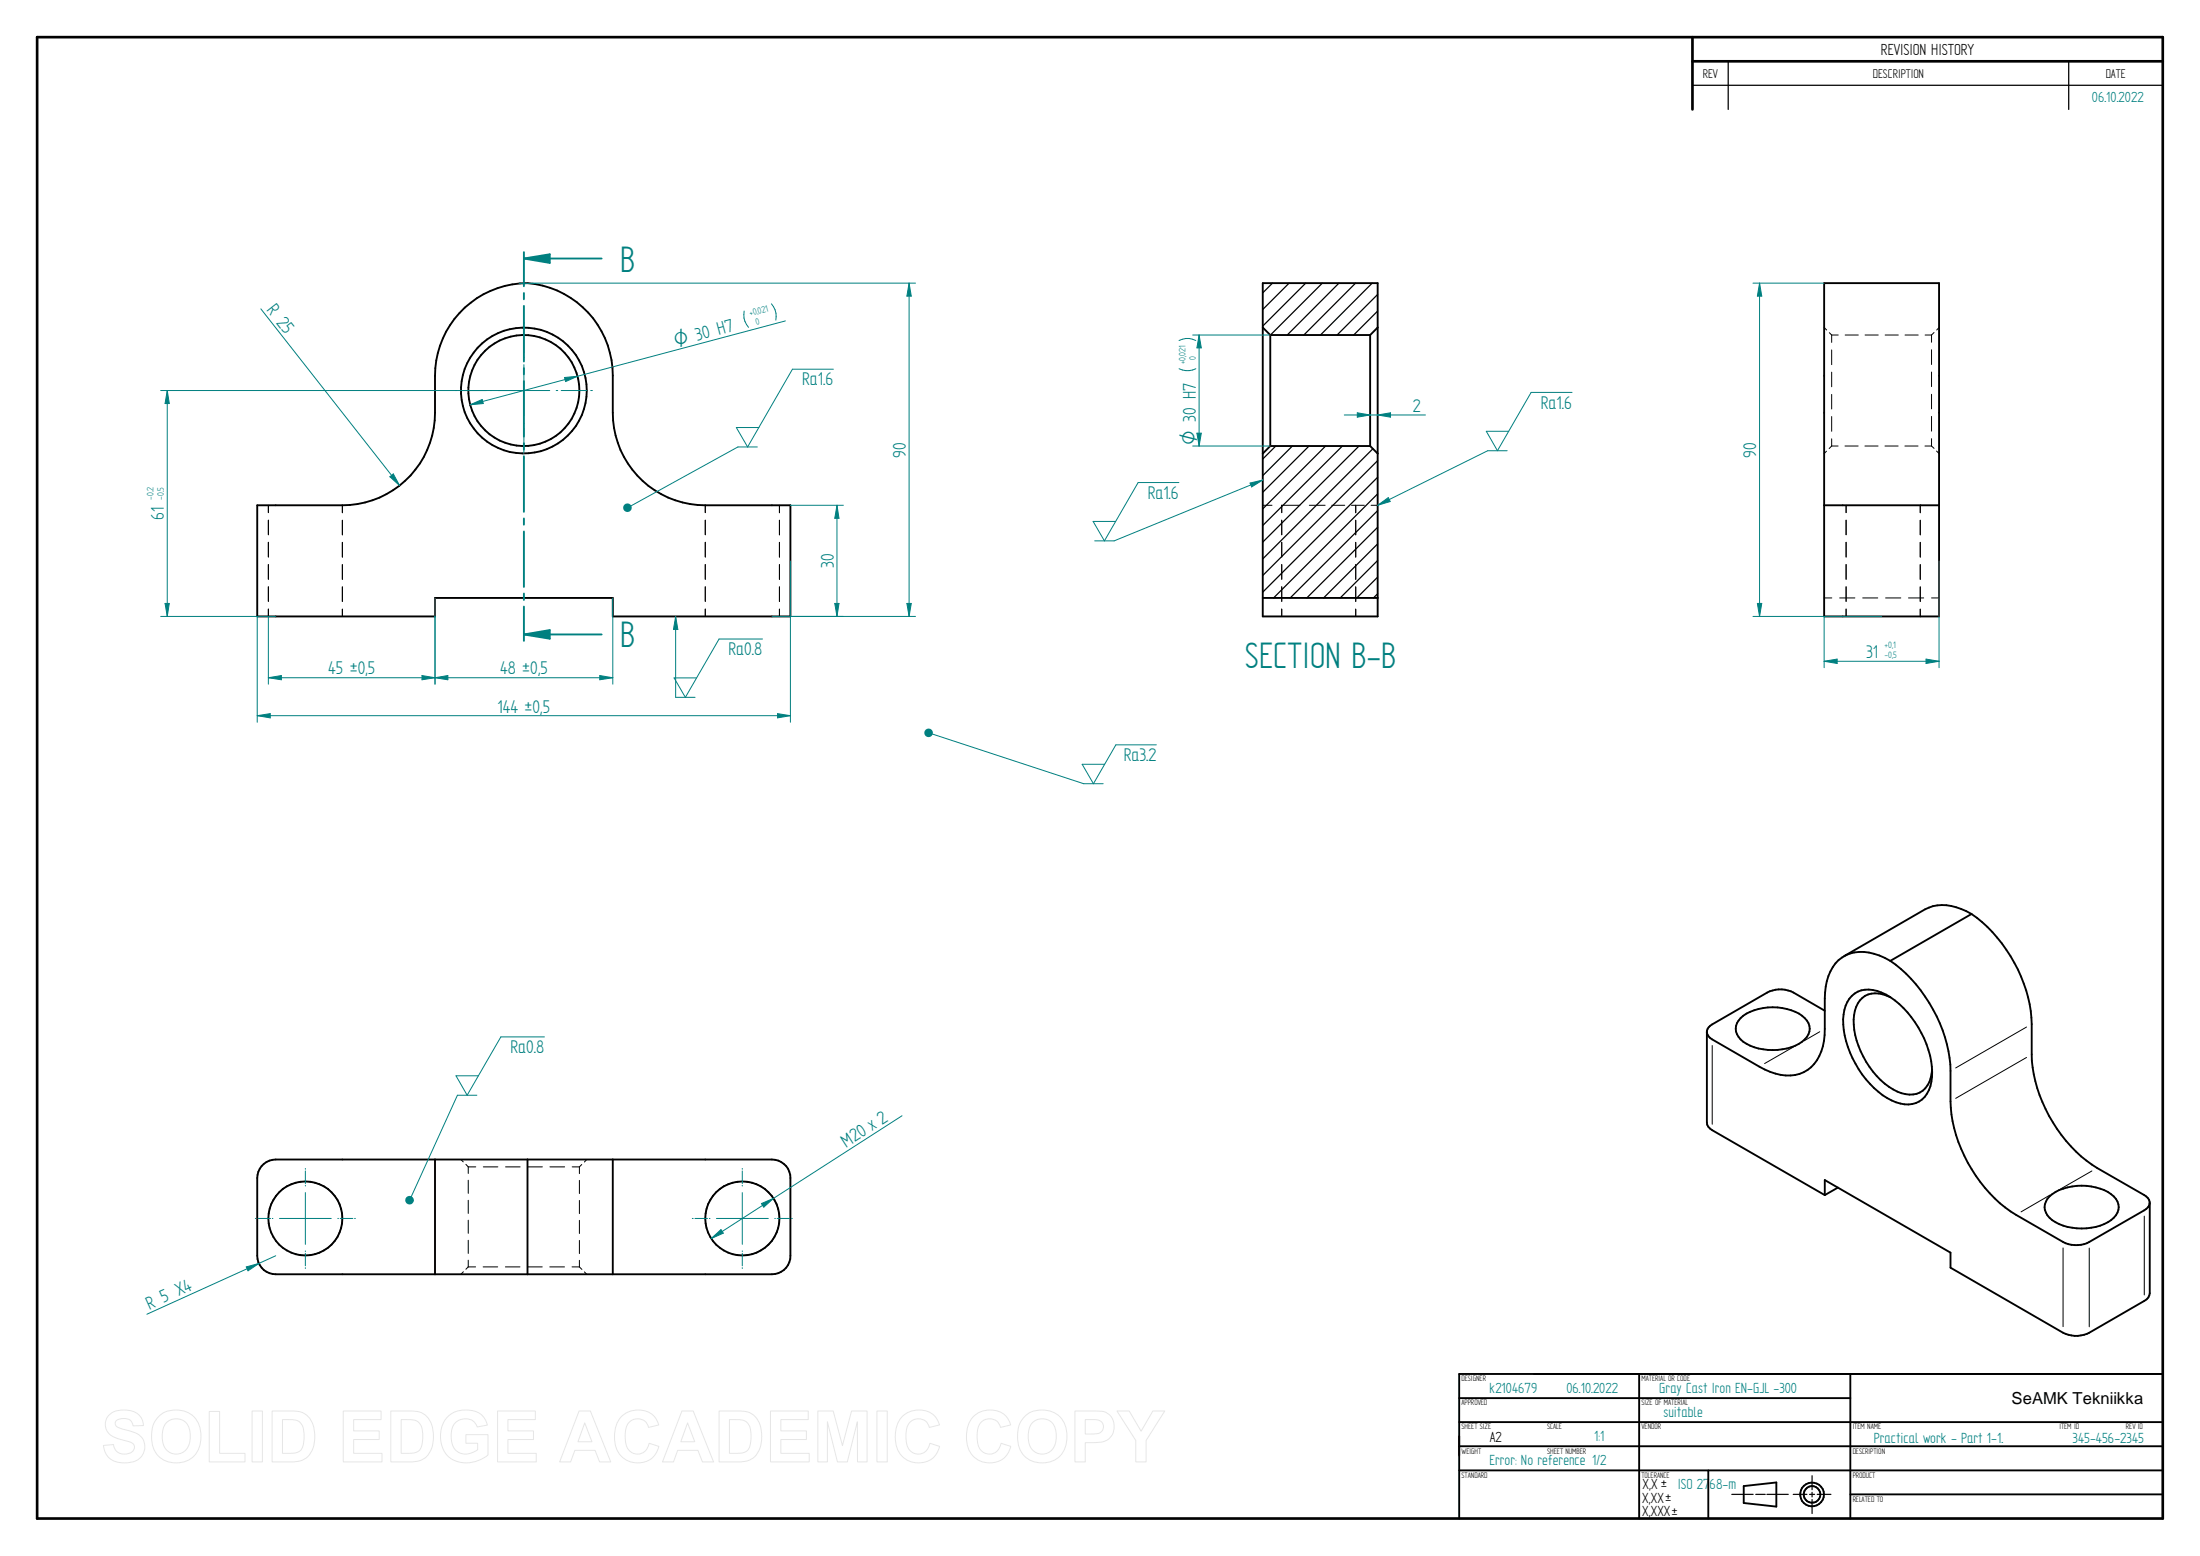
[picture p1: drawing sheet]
<svg xmlns="http://www.w3.org/2000/svg" width="594mm" height="420mm" viewBox="0 0 594 420" stroke-linecap="round" stroke-linejoin="round" font-family="sans-serif">
<path d="M10 10h574v400h-574zM457 10v19.5M457 16.6h127" fill="none" stroke="#000" stroke-width=".72"/>
<path d="M466.7 16.6v12.9M558.6 16.6v12.9M457 23h127" fill="none" stroke="#000" stroke-width=".34"/>
<g fill="none" stroke="#000" stroke-width=".51">
<path d="M492.6 76.5h31v90h-31zM69.5 136.4h22.9a25 25 0 0 0 25.1-24.9v-10a25 25 0 0 1 24.9-25 25 25 0 0 1 23.1 24.9v10.1a25 25 0 0 0 25 24.9h22.9v30.1h-47.9v-5h-48v5h-48zM492.6 136.4h31M510.4 259.5a12.9 12.9 0 0 0-11.9-1.6 10.7 10.7 0 0 0-5.5 8.5l-.2 3.3v8.1a12.9 12.9 0 0 1-4.7 11.1 10.7 10.7 0 0 1-10.1 .5l-2.9-1.4-12.7-7.3a2.72 2.72 0 0 1-1.5-1.8M532.4 246.8a39.4 39.4 0 0 1 16.2 29.7 50 50 0 0 0 .6 13.6 39.7 39.7 0 0 0 17.1 25.3l12.7 7.3a2.18 2.18 0 0 1 1.5 2.1 2.18 2.18 0 0 1-1.5 2l-14.8 8.6a7.7 7.7 0 0 1-7.1 0l-12.7-7.4a39.1 39.1 0 0 1-17.7-30.6 50 50 0 0 0-.5-13.6 40.3 40.3 0 0 0-15.8-24.3M532.4 246.8l-22 12.7M532.4 246.8a13.4 13.4 0 0 0-11.5-1.7l-22.9 13.1M470 274.9a14 14 0 0 1 12.5-2.4 7.6 7.6 0 0 1 6.1 4.5 4.5 4.5 0 0 1-2.8 4.9 15.4 15.4 0 0 1-15.1-.6 4 4 0 0 1-.7-6.4zM492.8 272.9l-8.5-4.9a7.7 7.7 0 0 0-7.1 0l-14.8 8.6a2.72 2.72 0 0 0-1.5 1.8v24.7a2.51 2.51 0 0 0 1.5 2.1l30.4 17.5M500.1 268.9a7.1 7.1 0 0 1 8-.9 25.1 25.1 0 0 1 12.6 15.5 16 16 0 0 1 .2 10.9 6.5 6.5 0 0 1-8.9 3.2 23.1 23.1 0 0 1-11.8-11.8 19.4 19.4 0 0 1-1.8-14.2l1-1.9zM510.4 269.3a6.5 6.5 0 0 0-8.2 .8 11.3 11.3 0 0 0-1.2 9.4 23.2 23.2 0 0 0 11.4 15.3 6.1 6.1 0 0 0 8.1-1.7 9.3 9.3 0 0 0 1.3-4.3M71.2 314.3a4.9 4.9 0 0 1 3.3-1.2h133.9a5 5 0 0 1 5 5v21a4.9 4.9 0 0 1-5 5h-133.9a4.9 4.9 0 0 1-5-5v-21a5 5 0 0 1 1.7-3.8z"/>
<path d="M117.5 313.1v31M142.4 313.1v31M165.5 313.1v31M492.8 322.7v-4.1l33.9 19.6v4.1l30.4 17.6a7.7 7.7 0 0 0 7.1 0l14.8-8.6a2.47 2.47 0 0 0 1.5-2v-24.5M496.3 320.7l-3.5 2M553.5 323a14.2 14.2 0 0 1 12.4-2.4 7.6 7.6 0 0 1 6.1 4.6 5.1 5.1 0 0 1-3.8 5.3 15.4 15.4 0 0 1-14-1 4 4 0 0 1-.7-6.5zM394 377.5h105.7M442.6 371v39M499.7 371v39M584 371h-190v39M394 397h190M394 390.5h190"/>
<path d="M394 384h190M461.3 397v13M470.9 401.3l8.8-1v6.5l-8.8-1zM499.7 403.5h84.3"/>
<circle cx="141.4" cy="105.5" r="17"/>
<circle cx="141.5" cy="105.5" r="15"/>
<circle cx="82.5" cy="329" r="10"/>
<circle cx="200.5" cy="329" r="10"/>
<circle cx="489.3" cy="403.5" r="2.25"/>
<circle cx="489.3" cy="403.5" r="3.2"/>
</g>
<path d="M489.3 398.5v3.8M467.6 403.5h5.8M474.1 403.5h2.6M477.1 403.5h5.8M484.2 403.5h3.7M488.6 403.5h1.4M489.3 403v1.2M489.3 404.9v3.8M490.7 403.5h3.7" fill="none" stroke="#320000" stroke-width=".34"/>
<g fill="none" stroke="#000" stroke-width=".27">
<path d="M492.6 88.4l.7 .7M494 89.8l.6 .7M494.6 90.5v2M494.6 94.5v4M494.6 90.5h1.8M498.3 90.5h3.5M503.6 90.5h3.6M509.1 90.5h3.5M514.4 90.5h3.6M519.8 90.5h1.8M521.6 90.5v1.9M521.6 94.4v4"/>
<path d="M522.3 89.8l-.7 .7M523.6 88.4l-.6 .7M494.6 100.5v3.9M494.6 106.5v3.9M494.6 112.5v4M494.6 118.5v1.9M521.6 100.5v3.9M521.6 106.5v3.9M521.6 112.4v4M521.6 118.4v2M72.5 136.4v2M92.4 136.4v2.1"/>
<path d="M190.5 136.4v2M210.5 136.4v2.1M493.2 121.8l-.6 .7M494.6 120.4l-.7 .7M494.6 120.4h1.8M498.2 120.4h3.6M498.5 136.4v2M503.6 120.4h3.5M509 120.4h3.6M514.4 120.4h3.5M518.5 136.4v2.1M519.8 120.4h1.8"/>
<path d="M521.6 120.4l.7 .7M522.9 121.8l.7 .7M72.5 140.5v3.9M72.5 146.4v4M72.5 152.4v4M72.5 158.5v3.9M92.4 140.5v3.9M92.4 146.4v4.1M92.4 152.4v4.1M92.4 158.5v3.9M190.5 140.5v3.9M190.5 146.4v4"/>
<path d="M190.5 152.4v4M190.5 158.5v3.9M210.5 140.5v3.9M210.5 146.4v4.1M210.5 152.4v4.1M210.5 158.5v3.9M498.5 140.5v3.9M498.5 146.4v4M498.5 152.4v4M498.5 158.5v3.9M518.5 140.5v3.9M518.5 146.4v4.1"/>
<path d="M518.5 152.4v4.1M518.5 158.5v3.9M72.5 164.5v2M92.4 164.5v2M190.5 164.5v2M210.5 164.5v2M492.6 161.5h2.1M496.8 161.5h4.1M498.5 164.5v2M503 161.5h4.1M509.2 161.5h4.1M515.4 161.5h4.1"/>
<path d="M518.5 164.5v2M521.6 161.5h2M491.4 278.6l-4.2 2.5M547.2 277.3l-19.1 11.1M462.4 282.3v21.3M484.4 282.7l-7.9 4.5M547.2 285.5l-19.1 11.1M124.5 313.1l.6 .6M125.8 314.4l.6 .7M126.4 315.1h2.1M126.4 315.1v1.8M126.4 318.7v3.5"/>
<path d="M130.5 315.1h3.9M136.5 315.1h4M142.5 315.1h4M148.5 315.1h4M154.5 315.1h2M156.5 315.1v1.8M156.5 318.7v3.6M157.1 314.5l-.6 .6M158.4 313.1l-.6 .7M564.9 316.2l-8.5 4.9M72.8 331.6a10 10 0 0 1 8.8-12.5 10 10 0 0 1 10.8 10.8 10 10 0 0 1-12.5 8.8M126.4 324.1v3.6"/>
<path d="M126.4 329.5v3.5M126.4 334.9v3.6M156.5 324.1v3.6M156.5 329.5v3.6M156.5 334.9v3.6M190.8 331.6a10 10 0 0 1 8.8-12.5 10 10 0 0 1 10.8 10.8 10 10 0 0 1-12.5 8.8M553.6 322.7l-7.8 4.5M557.1 337v21.2M564.2 337v21.3M579 328.4v21.3M125.1 343.4l-.6 .7M126.4 342.1h2"/>
<path d="M126.4 342.1l-.6 .6M126.4 340.3v1.8M130.5 342.1h3.9M136.5 342.1h3.9M142.4 342.1h4M148.5 342.1h3.9M154.5 342.1h2M156.5 342.1l.6 .7M156.5 340.3v1.8M157.8 343.5l.6 .6"/>
</g>
<path d="M213.4 151.5v43.5M69.5 166.5v28.5M69.5 193.3l3.5-.6v1.1z" fill="none" stroke="#008080" stroke-width=".27"/>
<path d="M69.5 193.3l3.5-.6v1.1z" fill="#008080"/>
<path d="M210 192.7l3.4 .6-3.4 .5z" fill="none" stroke="#008080" stroke-width=".27"/>
<path d="M210 192.7l3.4 .6-3.4 .5z" fill="#008080"/>
<path d="M523.6 151.5v28.8M492.6 178.6l3.5-.6v1.2zM492.6 166.5v13.8M69.5 193.3h143.9" fill="none" stroke="#008080" stroke-width=".27"/>
<path d="M492.6 178.6l3.5-.6v1.2z" fill="#008080"/>
<path d="M520.1 178l3.5 .6-3.5 .6z" fill="none" stroke="#008080" stroke-width=".27"/>
<path d="M520.1 178l3.5 .6-3.5 .6z" fill="#008080"/>
<g fill="none" stroke="#008080" stroke-width=".27">
<path d="M141.5 87v.4M141.5 88.3v7.1M141.5 96.3v.4M141.5 98.5v13.9M43.4 105.5h105.1M45.2 105.5l.5 3.5h-1.1zM141.5 114.2v.4M141.5 115.5v7.1M150.2 105.5h.4M151.5 105.5h7.1M159.5 105.5h.5M141.5 123.5v.5"/>
<path d="M43.4 166.5h31.1M492.6 178.6h31M82.5 315.5v.2M82.5 316.2v3.4M200.4 315.5v.2M200.4 316.2v3.4M69 329h.2M69.6 329h3.5M73.5 329h.2M75.5 329h13.9M82.5 320.1v.2M82.5 322v14"/>
<path d="M82.5 337.8v.1M82.5 338.4v3.4M91.2 329h.2M91.9 329h3.4M95.8 329h.2M186.9 329h.3M187.7 329h3.3M191.6 329h.1M193.5 329h14M200.4 320.1v.2M200.4 322v14M200.4 337.8v.1"/>
<path d="M200.4 338.4v3.4M209.2 329h.2M209.8 329h3.5M213.7 329h.2M82.5 342.3v.2M200.4 342.3v.2"/>
</g>
<path d="M45.2 105.5l.5 3.5h-1.1z" fill="#008080"/>
<path d="M44.6 162.9h1.1l-.5 3.6z" fill="none" stroke="#008080" stroke-width=".27"/>
<path d="M44.6 162.9h1.1l-.5 3.6z" fill="#008080"/>
<path d="M45.2 105.5v61M243.6 301.3l-51.5 33.1M192.1 334.4l2.6-2.4 .6 1z" fill="none" stroke="#008080" stroke-width=".27"/>
<path d="M192.1 334.4l2.6-2.4 .6 1z" fill="#008080"/>
<path d="M205.6 325l3.3-1.4-2.7 2.4z" fill="none" stroke="#008080" stroke-width=".27"/>
<path d="M205.6 325l3.3-1.4-2.7 2.4z" fill="#008080"/>
<path d="M117.5 161.5v23.2M165.5 161.5v23.2M162 182.4l3.5 .6-3.5 .6z" fill="none" stroke="#008080" stroke-width=".27"/>
<path d="M162 182.4l3.5 .6-3.5 .6z" fill="#008080"/>
<path d="M117.5 183l3.4-.6v1.2z" fill="none" stroke="#008080" stroke-width=".27"/>
<path d="M117.5 183l3.4-.6v1.2z" fill="#008080"/>
<path d="M72.5 166.5v18.2M117.5 166.5v18.2M72.5 183l3.5-.6v1.2zM117.5 183h48" fill="none" stroke="#008080" stroke-width=".27"/>
<path d="M72.5 183l3.5-.6v1.2z" fill="#008080"/>
<path d="M114 182.4l3.5 .6-3.5 .6z" fill="none" stroke="#008080" stroke-width=".27"/>
<path d="M114 182.4l3.5 .6-3.5 .6z" fill="#008080"/>
<path d="M213.4 136.4h14.3M226 136.4l.6 3.6h-1.2zM213.4 166.5h14.3M72.5 183h45" fill="none" stroke="#008080" stroke-width=".27"/>
<path d="M226 136.4l.6 3.6h-1.2z" fill="#008080"/>
<path d="M225.4 162.9h1.2l-.6 3.6z" fill="none" stroke="#008080" stroke-width=".27"/>
<path d="M225.4 162.9h1.2l-.6 3.6z" fill="#008080"/>
<path d="M140.1 76.5h107.1M226 136.4v30.1M208.4 166.5h38.8M244.9 162.9h1.2l-.6 3.6z" fill="none" stroke="#008080" stroke-width=".27"/>
<path d="M244.9 162.9h1.2l-.6 3.6z" fill="#008080"/>
<path d="M245.5 76.5l.6 3.5h-1.2z" fill="none" stroke="#008080" stroke-width=".27"/>
<path d="M245.5 76.5l.6 3.5h-1.2z" fill="#008080"/>
<path d="M245.5 76.5v90M473.4 76.5h19.2M475.1 76.5l.6 3.5h-1.2zM473.4 166.5h34.7" fill="none" stroke="#008080" stroke-width=".27"/>
<path d="M475.1 76.5l.6 3.5h-1.2z" fill="#008080"/>
<path d="M474.5 162.9h1.2l-.6 3.6z" fill="none" stroke="#008080" stroke-width=".27"/>
<path d="M474.5 162.9h1.2l-.6 3.6z" fill="#008080"/>
<path d="M475.1 76.5v90M200.9 84a4.9 4.9 0 0 0 1.2 4.4M208.3 82a5 5 0 0 1 1.2 4.4M212.1 86.7l-85.1 22.6M127 109.3l3.2-1.4 .3 1.1z" fill="none" stroke="#008080" stroke-width=".27"/>
<path d="M127 109.3l3.2-1.4 .3 1.1z" fill="#008080"/>
<path d="M152.4 101.9l3.5-.3-3.2 1.4z" fill="none" stroke="#008080" stroke-width=".27"/>
<path d="M152.4 101.9l3.5-.3-3.2 1.4z" fill="#008080"/>
<path d="M141.5 79.1v1.7M162.5 69.8h-21v7.5M141.5 82.6v15M141.5 99.4v1.7M141.5 102.9v15M141.5 119.7v1.7M141.5 123.2v15M141.5 140v1.7M141.5 143.5v15M141.5 160.3v1.7M141.5 163.8v7.5" fill="none" stroke="#008080" stroke-width=".51"/>
<path d="M141.5 69.8l7-1.1v2.3z" fill="#008080"/>
<path d="M141.5 69.8l7-1.1v2.3zM141.5 171.3h21" fill="none" stroke="#008080" stroke-width=".51"/>
<path d="M141.5 171.3l7-1.2v2.4z" fill="#008080"/>
<path d="M141.5 68.1v1.7M141.5 171.3v1.8M141.5 171.3l7-1.2v2.4z" fill="none" stroke="#008080" stroke-width=".51"/>
<g fill="none" stroke="#000" stroke-width=".34">
<path d="M343.6 76.5l-2.6 2.6M348.1 76.5l-7.1 7.1M352.6 76.5l-11.6 11.6M357.1 76.5l-14 14M361.6 76.5l-14 14M366 76.5l-13.9 14M370.5 76.5l-13.9 14M372 79.5l-10.9 11M372 84l-6.5 6.5M344.5 120.4l-3.5 3.6M349 120.4l-8 8M353.5 120.4l-12.5 12.5"/>
<path d="M358 120.4l-17 17M362.5 120.4l-21.5 21.5M367 120.4l-26 26M370.7 121.2l-29.7 29.7M372 124.4l-31 31M372 128.9l-31 31M372 137.9l-23.6 23.6M372 133.4l-28.1 28.1M372 142.4l-19.1 19.1M372 146.9l-14.6 14.6M372 155.8l-5.6 5.7M372 151.3l-10.1 10.2"/>
<path d="M372 160.3l-1.1 1.2"/>
</g>
<path d="M341 76.5h31v90h-31zM341 88.4l2 2.1M343 90.5v29.9M343 90.5h27M370 90.5v29.9M372 88.4l-2 2.1M343 120.4l-2 2.1M343 120.4h27M370 120.4l2 2.1M341 161.5h31" fill="none" stroke="#000" stroke-width=".51"/>
<g fill="none" stroke="#000" stroke-width=".27">
<path d="M341 136.4h2.5M346 136.4h5M346.1 136.4v2M353.6 136.4h4.2M359.6 136.4h3.5M364.9 136.4h3.5M366.1 136.4v2.1M370.2 136.4h1.8M346.1 140.5v3.9M346.1 146.4v4M346.1 152.4v4M346.1 158.5v3.9"/>
<path d="M366.1 140.5v3.9M366.1 146.4v4.1M366.1 152.4v4.1M366.1 158.5v3.9M346.1 164.5v2M366.1 164.5v2"/>
</g>
<path d="M318.4 91.9a4.8 4.8 0 0 1 4.5 0M318.4 99.6a5.1 5.1 0 0 0 4.5 0M322.1 90.5h20.9M323.8 90.5l.6 3.4h-1.2zM322.1 120.4h20.9" fill="none" stroke="#008080" stroke-width=".27"/>
<path d="M323.8 90.5l.6 3.4h-1.2z" fill="#008080"/>
<path d="M323.2 117h1.2l-.6 3.4z" fill="none" stroke="#008080" stroke-width=".27"/>
<path d="M323.2 117h1.2l-.6 3.4z" fill="#008080"/>
<path d="M323.8 90.5v29.9M366.5 111.5l3.5 .6-3.5 .5z" fill="none" stroke="#008080" stroke-width=".27"/>
<path d="M366.5 111.5l3.5 .6-3.5 .5z" fill="#008080"/>
<path d="M372 112.1l3.5-.6v1.1z" fill="none" stroke="#008080" stroke-width=".27"/>
<path d="M372 112.1l3.5-.6v1.1z" fill="#008080"/>
<path d="M363 112.1h21.9M74.5 339.1l-34.8 15.8M66.5 342.1l3.4-.9-2.9 2z" fill="none" stroke="#008080" stroke-width=".27"/>
<path d="M66.5 342.1l3.4-.9-2.9 2z" fill="#008080"/>
<path d="M250.7 197.9l41.9 13.7" fill="none" stroke="#008080" stroke-width=".27"/>
<circle cx="250.8" cy="197.9" r="1.17" fill="#008080"/>
<path d="M182.4 166.5v21.8M292.6 211.6h5.3M312.2 201.1h-10.9l-6 10.5-3.1-5.2h6.1" fill="none" stroke="#008080" stroke-width=".27"/>
<path d="M182.4 166.5l.6 3.5h-1.1z" fill="#008080"/>
<path d="M182.4 166.5l.6 3.5h-1.1zM205.9 172.6h-11.7l-9.1 15.7-3.1-5.3h6.1M182.4 188.3h5.3M123.5 295.7l-12.9 28.4" fill="none" stroke="#008080" stroke-width=".27"/>
<circle cx="110.6" cy="324.1" r="1.18" fill="#008080"/>
<path d="M70.4 83.4l37.5 47.7M105.3 128.7l.9-.7 1.7 3.1zM147 280h-11.8l-9.1 15.7-3-5.2h6.1M123.5 295.7h5.3" fill="none" stroke="#008080" stroke-width=".27"/>
<path d="M105.3 128.7l.9-.7 1.7 3.1z" fill="#008080"/>
<path d="M199.3 120.7l-29.8 16.4" fill="none" stroke="#008080" stroke-width=".27"/>
<circle cx="169.4" cy="137.1" r="1.17" fill="#008080"/>
<path d="M225 99.7h-11l-12.1 21-3.1-5.3h6.1M199.3 120.7h5.2M341 129.6l-40.1 16.5" fill="none" stroke="#008080" stroke-width=".27"/>
<path d="M337.6 130.4l3.4-.8-3 1.9z" fill="#008080"/>
<path d="M318.3 130.3h-11l-9.1 15.7-3-5.2h6M337.6 130.4l3.4-.8-3 1.9zM401.7 121.7l-29.7 14.7M295.6 146h5.3" fill="none" stroke="#008080" stroke-width=".27"/>
<path d="M372 136.4l2.9-2 .5 1z" fill="#008080"/>
<path d="M424.5 106h-11l-9.1 15.7-3-5.2h6M372 136.4l2.9-2 .5 1zM401.7 121.7h5.3" fill="none" stroke="#008080" stroke-width=".27"/>
<g fill="none" stroke="#e6e6e6" stroke-width=".27">
<path d="M29.6 382a6.7 6.7 0 0 1 8.1 .3l.6 .9 .4 1.7-2.8 .1a2.27 2.27 0 0 0-3-1.9 1.48 1.48 0 0 0-1.7 1.6l.1 .3a15.4 15.4 0 0 0 5 1.8 4.2 4.2 0 0 1 2.7 4.7 4.2 4.2 0 0 1-4.3 3.5 5.6 5.6 0 0 1-6.3-2.9l-.5-1.8 2.7-.2a3 3 0 0 0 2.5 2.5 3 3 0 0 0 3.2-1.5 1.76 1.76 0 0 0-1.9-1.9l-.4-.1a6.9 6.9 0 0 1-5.3-3 3.6 3.6 0 0 1 .9-4.1zM43.1 382.2a7.1 7.1 0 0 1 10.1 1.4 8.1 8.1 0 0 1-1.7 10.3 6.7 6.7 0 0 1-10.5-5.2 7.2 7.2 0 0 1 2.1-6.5zM44.8 384.3a3.8 3.8 0 0 1 4.3-.9 3.8 3.8 0 0 1 2.3 3.7 4.7 4.7 0 0 1-2.8 5.4 3.8 3.8 0 0 1-4.8-3.9l.3-2.8zM56.5 381.1h2.8v11.3h6.9v2.4h-9.7zM68.1 381h2.8v13.8h-2.8zM73.5 381h5a5.6 5.6 0 0 1 6.4 5.8 7.2 7.2 0 0 1-2.9 7.3l-2.2 .6-6.3 .1zM76.3 383.3a8.5 8.5 0 0 1 4.5 .6 5.6 5.6 0 0 1 1.3 5.1 2.98 2.98 0 0 1-2.1 3.3l-3.7 .1zM92.7 381h10.2v2.3h-7.4v3.1h6.9v2.3h-6.9v3.7h7.7v2.4h-10.5zM105.5 381h5.1a5.6 5.6 0 0 1 6.4 5.8 7.2 7.2 0 0 1-2.9 7.3l-2.2 .6-6.4 .1zM108.3 383.3a8.5 8.5 0 0 1 4.5 .6 5.6 5.6 0 0 1 1.3 5.1 2.98 2.98 0 0 1-2.1 3.3l-3.7 .1zM120.9 382.5a7.4 7.4 0 0 1 9.3-.3l1 1.4 .4 1.2-2.7 .5a3.6 3.6 0 0 0-3.9-2.2 3.6 3.6 0 0 0-3.1 3.2 5.7 5.7 0 0 0 1.8 5.8 4.8 4.8 0 0 0 5.3-.6v-1.8h-3.2v-2.3h6v5.5a8.4 8.4 0 0 1-11.1 .1 8.2 8.2 0 0 1 .2-10.5zM134.4 381h10.2v2.3h-7.4v3.1h6.9v2.3h-6.9v3.7h7.6v2.4h-10.4z"/>
<path d="M156.4 381h3l5.5 13.8h-3l-1.2-3.2h-5.5l-1.1 3.2h-3zM157.9 384.2l1.9 5.1h-3.7zM167.7 382.7a6.1 6.1 0 0 1 9.8 1.1l.4 1-2.8 .6a3.2 3.2 0 0 0-3.4-2.3 3.2 3.2 0 0 0-2.8 3.2 6.7 6.7 0 0 0 1.2 5.5 3.1 3.1 0 0 0 3.3 .6 3.1 3.1 0 0 0 1.9-2.7l2.6 .9a6 6 0 0 1-5.3 4.4 6 6 0 0 1-6-3.5 9.2 9.2 0 0 1 1.1-8.8zM184.1 381h3.1l5.5 13.8h-3l-1.2-3.2h-5.5l-1.1 3.2h-3zM185.7 384.2l1.9 5.1h-3.8zM194.2 381h5a5.6 5.6 0 0 1 6.4 5.8 7.2 7.2 0 0 1-2.9 7.3l-2.2 .6-6.3 .1zM197 383.3a8.5 8.5 0 0 1 4.5 .6 5.6 5.6 0 0 1 1.3 5.1 2.98 2.98 0 0 1-2.1 3.3l-3.7 .1zM208.1 381h10.2v2.3h-7.4v3.1h6.9v2.3h-6.9v3.7h7.6v2.4h-10.4zM220.8 381h4.2l2.5 9.4 2.4-9.4h4.2v13.8h-2.5l-.1-10.9-2.7 10.9h-2.7l-2.7-10.9v10.9h-2.6zM236.8 381h2.8v13.8h-2.8zM243.5 382.7a6.1 6.1 0 0 1 9.8 1.1l.4 1-2.8 .6a3.2 3.2 0 0 0-3.4-2.3 3.2 3.2 0 0 0-2.8 3.2 6.7 6.7 0 0 0 1.2 5.5 3.1 3.1 0 0 0 3.3 .6 3.1 3.1 0 0 0 1.9-2.7l2.6 .9a6 6 0 0 1-5.3 4.4 6 6 0 0 1-6-3.5 9.2 9.2 0 0 1 1.1-8.8zM262.7 382.7a6.1 6.1 0 0 1 9.8 1.1l.4 1-2.7 .6a3.2 3.2 0 0 0-3.5-2.3 3.2 3.2 0 0 0-2.7 3.2 6.7 6.7 0 0 0 1.1 5.5 3.1 3.1 0 0 0 3.3 .6 3.1 3.1 0 0 0 1.9-2.7l2.7 .9a6 6 0 0 1-5.4 4.4 6 6 0 0 1-6-3.5 9.2 9.2 0 0 1 1.1-8.8z"/>
<path d="M277 382.2a7.1 7.1 0 0 1 10.1 1.4 8.1 8.1 0 0 1-1.8 10.3 6.7 6.7 0 0 1-10.5-5.2 7.2 7.2 0 0 1 2.2-6.5zM278.7 384.3a3.8 3.8 0 0 1 4.2-.9 3.8 3.8 0 0 1 2.3 3.7 4.7 4.7 0 0 1-2.7 5.4 3.8 3.8 0 0 1-4.8-3.9l.2-2.8zM290.3 381h4.4a7.2 7.2 0 0 1 4.6 .8 4.4 4.4 0 0 1 1.3 5.1 4.4 4.4 0 0 1-4.6 2.6l-2.9 .1v5.2h-2.8zM293.1 383.3h1.3a3.1 3.1 0 0 1 3.5 1.3 1.97 1.97 0 0 1-2.2 2.6h-2.6zM301.6 381h3.3l3.2 5.5 3.2-5.5h3.2l-5 8v5.8h-2.8v-5.8z"/>
</g>
<g font-size="11.3" fill="#008080">
<text x="167.5" y="73.3">B</text>
<text x="167.5" y="174.8">B</text>
<text x="336.2" y="180.5">SECTION B-B</text>
</g>
<g font-size="5.6" fill="#008080">
<text x="71.9" y="83.8" transform="rotate(52 71.9 83.8)">R 25</text>
<text x="216.6" y="104.1">Ra1.6</text>
<text x="381.5" y="111.2">2</text>
<text x="416.1" y="110.3">Ra1.6</text>
<text x="244.6" y="123.6" transform="rotate(-90 244.6 123.6)">90</text>
<text x="474.3" y="123.6" transform="rotate(-90 474.3 123.6)">90</text>
<text x="309.9" y="134.7">Ra1.6</text>
<text x="44.3" y="140.3" transform="rotate(-90 44.3 140.3)">61</text>
<text x="225.1" y="153.4" transform="rotate(-90 225.1 153.4)">30</text>
<text x="196.8" y="176.9">Ra0.8</text>
<text x="503.9" y="177.7">31</text>
<text x="88.6" y="182.1">45 ±0,5</text>
<text x="135" y="182.1">48 ±0,5</text>
<text x="134.4" y="192.4">144 ±0,5</text>
<text x="303.4" y="205.5">Ra3.2</text>
<text x="137.9" y="284.4">Ra0.8</text>
<text x="228.5" y="309.9" transform="rotate(-33 228.5 309.9)">M20 x 2</text>
<text x="40.4" y="353.6" transform="rotate(-24 40.4 353.6)">R 5 X4</text>
</g>
<g font-size="5.4" fill="#008080">
<text x="182.5" y="93.6" transform="rotate(-15 182.5 93.6)">O 30 H7</text>
<text x="322.9" y="120.2" transform="rotate(-90 322.9 120.2)">O 30 H7</text>
</g>
<text font-size="4.9" x="507.9" y="14.7">REVISION HISTORY</text>
<g font-size="4.5" fill="#008080">
<text x="564.9" y="27.6">06.10.2022</text>
<text x="402.2" y="376.1">k2104679</text>
<text x="423" y="376.1">06.10.2022</text>
<text x="448" y="376.1">Gray Cast Iron EN-GJL -300</text>
<text x="449.2" y="382.6">suitable</text>
<text x="430.5" y="389.1">1:1</text>
<text x="506" y="389.6">Practical work - Part 1-1.</text>
<text x="559.7" y="389.7">345-456-2345</text>
<text x="402.2" y="395.6">Error: No reference 1/2</text>
</g>
<g font-size="4.5">
<text x="543.2" y="379.1">SeAMK Tekniikka</text>
<text x="402.3" y="389.4">A2</text>
<text x="443.5" y="405.8">X,XX±</text>
<text x="443.6" y="402">X,X ± ISO 2768-m</text>
<text x="443.5" y="409.5">X,XXX±</text>
</g>
<g font-size="3.9">
<text x="459.8" y="21">REV</text>
<text x="505.8" y="21">DESCRIPTION</text>
<text x="568.6" y="21">DATE</text>
</g>
<g font-size="2.8" fill="#008080">
<text x="202.6" y="85.4" transform="rotate(-15 202.6 85.4)">+0,</text>
<text x="204.3" y="87.8" transform="rotate(-15 204.3 87.8)">0</text>
<text x="204.8" y="84.8" transform="rotate(-15 204.8 84.8)">021</text>
<text x="320.1" y="98.3" transform="rotate(-90 320.1 98.3)">+0,021</text>
<text x="322.9" y="97.3" transform="rotate(-90 322.9 97.3)">0</text>
<text x="41.5" y="135" transform="rotate(-90 41.5 135)">-0.2</text>
<text x="44.3" y="135" transform="rotate(-90 44.3 135)">-0.5</text>
<text x="508.9" y="174.9">+0,1</text>
<text x="508.9" y="177.7">-0,5</text>
</g>
<g font-size="2.5">
<text x="394.7" y="373">DESIGNER</text>
<text x="443.3" y="373">MATERIAL OR CODE</text>
<text x="394.7" y="379.5">APPROVED</text>
<text x="443.3" y="379.5">SIZE OF MATERIAL</text>
<text x="394.7" y="386">SHEET SIZE</text>
<text x="417.7" y="386">SCALE</text>
<text x="443.3" y="386">VENDOR</text>
<text x="500.3" y="386">ITEM NAME</text>
<text x="556.1" y="386">ITEM ID</text>
<text x="574.1" y="386">REV ID</text>
<text x="394.7" y="392.5">WEIGHT</text>
<text x="417.8" y="392.5">SHEET NUMBER</text>
<text x="500.3" y="392.5">DESCRIPTION</text>
<text x="394.7" y="399">STANDARD</text>
<text x="443.3" y="399">TOLERANCE</text>
<text x="500.3" y="399">PRODUCT</text>
<text x="500.3" y="405.5">RELATED TO</text>
</g>
</svg>
